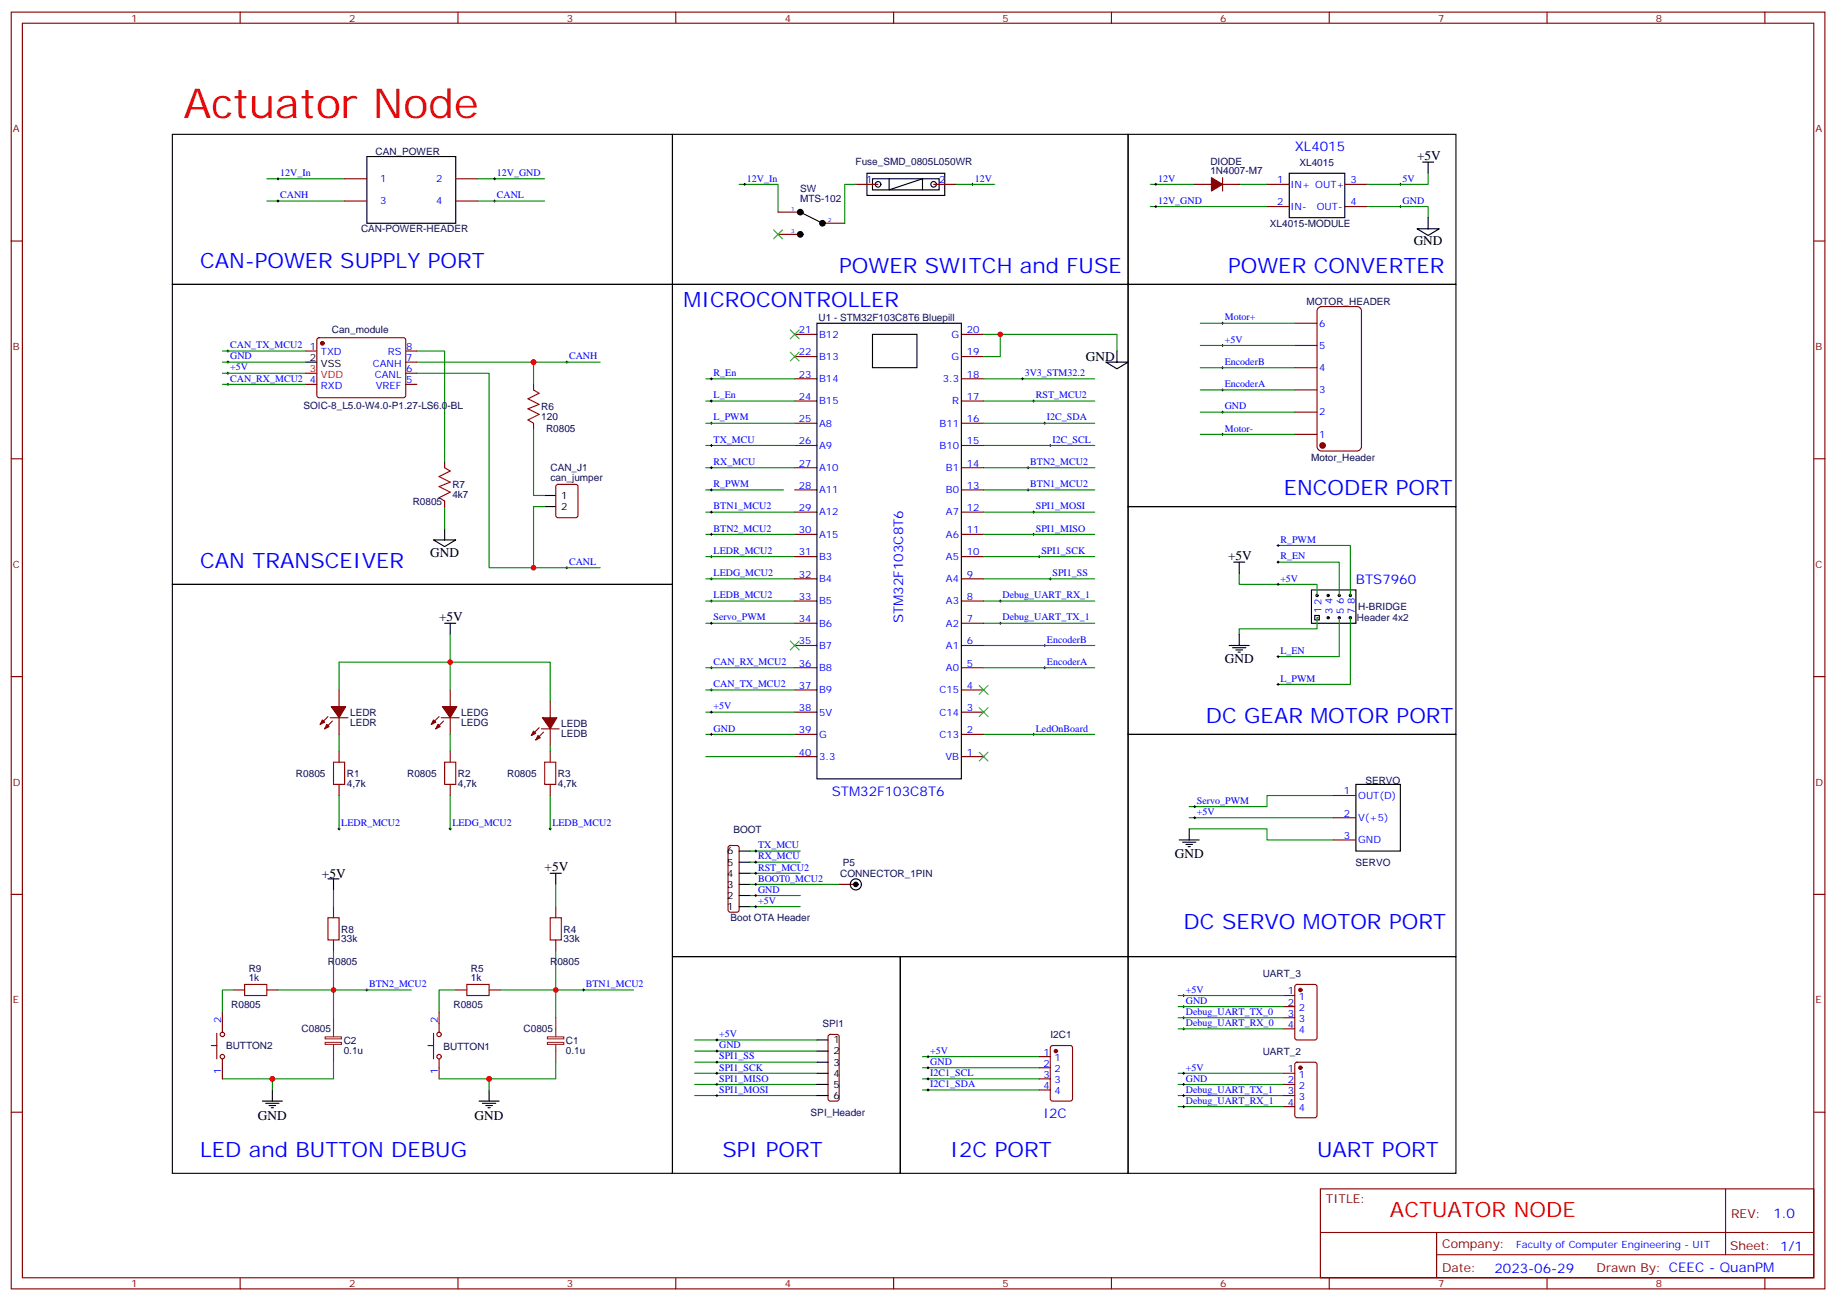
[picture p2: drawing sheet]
<svg xmlns="http://www.w3.org/2000/svg" width="583mm" height="413mm" viewBox="0 0 583 413" stroke-linecap="round" stroke-linejoin="round" font-family="sans-serif">
<g fill="none" stroke="#008700" stroke-width=".35">
<path d="M234.6 58.5h12.4v8.8M271.7 58.5h-3.6v12.4M303.4 58.5h12.4M365.2 58.5h14.1M393.4 58.5h8.8M453.4 55v3.5h-19.4M365.2 65.6h37M434 65.6h19.4v3.5M70.6 115h26.4M70.6 111.4h26.4M70.6 118.5h26.4M132.3 118.5h23v61.7h14.1v-19.4h3.5"/>
<path d="M132.3 115h37.1v7M132.3 111.4h8.8v35.3M169.4 115h21.1M354.6 111.4v-5.2h-37.1v7h-5.3M70.6 122h26.4M169.4 136.1v21.2h3.5M224 127.3h28.3M224 134.4h28.3M224 120.3h28.3M312.2 127.3h35.3M312.2 134.4h35.3M312.2 120.3h35.3"/>
<path d="M312.2 148.5h35.3M312.2 155.5h35.3M312.2 141.4h35.3M141.1 160.8v7.1M224 176.7h28.3M312.2 176.7h35.3M312.2 162.6h35.3M169.4 180.2h21.1M224 190.8h28.3M224 183.8h28.3M224 197.9h28.3M312.2 190.8h35.3"/>
<path d="M312.2 183.8h35.3M312.2 197.9h35.3M107.6 219v-8.8h35.3v8.8M142.9 201.4v8.8h31.8v12.4M224 219h28.3M224 212h28.3M312.2 212h35.3M312.2 204.9h35.3M107.6 233.2v5.2M142.9 233.2v5.2M312.2 233.2h35.3M107.6 252.6v10.5"/>
<path d="M142.9 252.6v10.5M174.7 252.6v10.5M377.5 259.6h45.9M423.4 252.6h-21.2v3.5h-24.7M238.2 273.7h15.8M238.2 270.2h15.8M238.2 277.2h15.8M377.5 263.1h24.7v3.6h21.2M105.9 282.5v5.3M176.4 280.8v7M238.2 280.8h28.2M238.2 284.3h15.8"/>
<path d="M238.2 287.8h15.8M74.1 314.3h-3.5v7M105.9 301.9v12.4h-17.7M130.6 314.3h-24.7v8.8M144.7 314.3h-5.3v7M176.4 301.9v12.4h-17.6M201.1 314.3h-24.7v8.8M374 319.6h33.5M374 316.1h33.5M105.9 337.2v5.3h-19.4v3.5M176.4 337.2v5.3h-21.1M220.5 337.2h38.8"/>
<path d="M220.5 333.7h38.8M220.5 330.2h38.8M374 326.6h33.5M374 323.1h33.5M70.6 342.5h15.9M139.4 342.5h15.9v3.5M220.5 347.8h38.8M220.5 344.3h38.8M220.5 340.7h38.8M374 347.8h33.5M374 344.3h33.5M374 340.7h33.5"/>
<path d="M374 351.3h33.5"/>
</g>
<g fill="none" stroke="#870000" stroke-width=".35">
<path d="M271.7 58.5h7M296.4 58.5h7M379.3 58.5h5.3M388.1 56.4v4.2M388.1 58.5h5.3M402.2 58.5h7.1M426.9 58.5h7.1M247 67.3h7M247 74.4h7M261.1 70.9h7M402.2 65.6h7.1M426.9 65.6h7.1"/>
<path d="M418.4 97.9l1.1-.6h11.3a1.41 1.41 0 0 1 1.4 1.4v43.1a1.51 1.51 0 0 1-1.4 1.4h-11.3a1.5 1.5 0 0 1-1.4-1.4v-43.1zM97 111.4h3.6M100.8 107.4l.5-.2 27.1 .1 .4 .6-.1 17.9-.6 .5-27.1-.1-.4-.6v-17.7zM128.8 111.4h3.5M128.8 118.5h3.5M128.8 115h3.5M252.3 113.2h7M252.3 106.2h7M305.2 113.2h7M305.2 106.2h7M411 116.7h7.1M411 109.7h7.1"/>
<path d="M411 102.6h7.1M97 122h3.6M128.8 122h3.5M169.4 122v1.8M169.4 134.4v1.7M252.3 134.4h7M252.3 127.3h7M252.3 120.3h7M305.2 134.4h7M305.2 127.3h7M305.2 120.3h7M411 137.9h7.1"/>
<path d="M411 130.8h7.1M411 123.8h7.1M141.1 146.7v1.8M141.1 159.1v1.7M176.7 154l.4-.2h5.7l.6 .4 .1 9.5-.5 .6-5.9 .1-.6-.5-.1-9.4zM252.3 155.5h7M252.3 148.5h7M252.3 141.4h7M305.2 155.5h7M305.2 148.5h7M305.2 141.4h7M252.3 176.7h7"/>
<path d="M252.3 169.7h7M252.3 162.6h7M305.2 176.7h7M305.2 169.7h7M305.2 162.6h7M252.3 197.9h7M252.3 190.8h7M252.3 183.8h7M305.2 197.9h7M305.2 190.8h7M305.2 183.8h7M107.6 219v5.3"/>
<path d="M142.9 219v5.3M252.3 219h7M252.3 212h7M252.3 204.9h7M305.2 219h7M305.2 212h7M305.2 204.9h7M104.1 227.5l-2.5 2.5M104.8 227.9h5.7M105.5 228.9l-2.5 2.5M107.6 227.9v5.3M107.6 238.4v3.6"/>
<path d="M139.4 227.5l-2.5 2.5M140.1 227.9h5.6M140.8 228.9l-2.5 2.5M142.9 227.9v5.3M142.9 238.4v3.6M171.1 231l-2.4 2.5M171.8 231.4h5.7M172.5 232.4l-2.4 2.5M174.7 222.6v5.3M174.7 231.4v5.3M174.7 238.4v3.6M252.3 233.2h7"/>
<path d="M252.3 226.1h7M305.2 233.2h7M305.2 226.1h7M107.6 249v3.6M142.9 249v3.6M174.7 249v3.6M252.3 240.2h7M305.2 240.2h7M231.3 268.6l.5-.2h2.1l.5 .2 .2 .5v19.8l-.2 .5-.5 .2-2.4-.1-.4-.6v-19.8zM105.9 287.8v3.6M105.9 298.4v3.5M176.4 287.8v3.6"/>
<path d="M176.4 298.4v3.5M266.4 280.8h5.3M74.1 314.3h3.5M84.7 314.3h3.5M144.7 314.3h3.5M155.3 314.3h3.5M407.5 316.1h3.5M407.5 319.6h3.5M411.3 312.7l.4-.2h5.7l.6 .5 .1 16.5-.5 .6-5.9 .1-.6-.5-.1-16.5zM67.1 331.9h1.7M68.8 328v8.2M70.6 321.3v6.4"/>
<path d="M70.6 336.2v6.3M135.9 331.9h1.7M137.6 328v8.2M139.4 321.3v6.4M139.4 336.2v6.3M263.1 328.6l.5-.2h2.1l.5 .2 .2 .5v19.8l-.3 .5-.4 .2-2.4-.1-.4-.6v-19.8zM407.5 323.1h3.5M407.5 326.6h3.5M411.3 337.4l.4-.2h5.7l.6 .5 .1 16.5-.5 .6-5.9 .1-.6-.5-.1-16.5zM407.5 340.7h3.5M407.5 344.3h3.5M407.5 347.8h3.5"/>
<path d="M407.5 351.3h3.5"/>
<circle cx="70.6" cy="328.4" r=".71"/>
<circle cx="70.6" cy="335.5" r=".71"/>
<circle cx="139.4" cy="328.4" r=".71"/>
<circle cx="139.4" cy="335.5" r=".71"/>
</g>
<g fill="none" stroke="#000" stroke-width=".35">
<path d="M54.7 42.7h158.8v47.6h-158.8zM213.5 42.7h144.6v47.6h-144.6zM275.2 55h24.7v7.1h-24.7zM277 56.8h21.1v3.5h-21.1zM282.3 56.8v3.5l10.5-3.5v3.5M358.1 42.7h104.1v47.6h-104.1zM409.3 55h17.6v14.1h-17.6zM451.6 51.5h3.5M453.4 51.5v3.5M254 67.3l7.1 3.6M449.8 72.6h7.1l-3.5 2.2zM453.4 69.1v3.5"/>
<path d="M97 115h3.6M259.3 102.6h45.9v144.7h-45.9zM277 106.2h14.1v10.5h-14.1zM351 115h7.1l-3.5 2.1zM354.6 111.4v3.6M172.9 157.3h3.5M137.6 171.4h7.1l-3.6 2.1zM141.1 167.9v3.5M172.9 160.8h3.5M141.1 197.9h3.6M142.9 197.9v3.5M104.1 279h3.5"/>
<path d="M105.9 279v3.5M174.7 277.2h3.5M176.4 277.2v3.6M234.6 277.2h3.6M234.6 273.7h3.6M234.6 270.2h3.6M374.3 266.7h6.4M375.4 267.4h4.2M376.4 268.1h2.2M377.2 268.8h.7M377.5 263.1v3.6M234.6 287.8h3.6"/>
<path d="M234.6 284.3h3.6M234.6 280.8h3.6M259.3 330.2h3.6M259.3 333.7h3.6M259.3 337.2h3.6M83.3 349.6h6.3M84.3 350.3h4.3M85.4 351h2.1M86.1 351.7h.7M86.5 346v3.6M152.1 349.6h6.3M153.1 350.3h4.3"/>
<path d="M154.2 351h2.1M154.9 351.7h.7M155.3 346v3.6M259.3 340.7h3.6M259.3 344.3h3.6M259.3 347.8h3.6"/>
<circle cx="278.7" cy="58.5" r=".88"/>
<circle cx="296.4" cy="58.5" r=".88"/>
<circle cx="271.7" cy="280.8" r="1.76"/>
</g>
<g fill="none" stroke="#000" stroke-width=".32">
<path d="M236 58.5h.7M236.4 58.2v.7M308.4 58.5h.7M308.7 58.2v.7M366.6 58.5h.7M366.9 58.2v.7M444.2 58.5h.7M444.5 58.2v.7M366.6 65.6h.7M366.9 65.2v.7M444.2 65.6h.7M444.5 65.2v.7"/>
<path d="M72 115h.7M72 118.5h.7M72 111.4h.7M72.4 111.1v.7M72.4 114.6v.7M72.4 118.1v.8M179.6 115h.7M180 114.6v.7M225.8 119.9v.7M324.6 119.9v.7M387.7 102.6h.7M387.7 109.7h.7"/>
<path d="M387.7 116.7h.7M388.1 102.3v.7M388.1 109.3v.7M388.1 116.4v.7M72 122h.7M72.4 121.7v.7M225.5 134.4h.7M225.5 127.3h.7M225.5 120.3h.7M225.8 127v.7M225.8 134v.7M324.2 120.3h.7"/>
<path d="M327.8 127.3h.7M328.1 127v.7M331.3 134.4h.7M331.6 134v.7M387.7 137.9h.7M387.7 130.8h.7M387.7 123.8h.7M388.1 123.4v.7M388.1 130.5v.7M388.1 137.5v.8M326 155.5h.7M326 148.5h.7"/>
<path d="M326.4 148.1v.7M326.4 155.2v.7M333.1 141.4h.7M333.4 141.1v.7M180 179.9v.7M225.5 176.7h.7M225.8 176.4v.7M327.8 162.6h.7M327.8 169.7h.7M328.1 162.2v.7M328.1 169.3v.7M329.5 176.7h.7"/>
<path d="M329.9 176.4v.7M179.6 180.2h.7M225.5 190.8h.7M225.5 183.8h.7M225.5 197.9h.7M225.8 183.4v.7M225.8 190.5v.7M225.8 197.5v.7M317.2 190.8h.7M317.2 197.9h.7M317.5 190.5v.7M317.5 197.5v.7"/>
<path d="M333.1 183.8h.7M333.4 183.4v.7M225.5 219h.7M225.5 212h.7M225.8 211.6v.7M225.8 218.7v.7M331.3 212h.7M331.3 204.9h.7M331.6 204.6v.7M331.6 211.6v.7M327.8 233.2h.7M328.1 232.8v.7"/>
<path d="M378.9 259.6h.7M378.9 256.1h.7M379.3 255.7v.7M379.3 259.3v.7M107.3 263.1h.7M107.6 262.8v.7M142.6 263.1h.7M142.9 262.8v.7M174.3 263.1h.7M174.7 262.8v.7M239.6 270.2h.7M239.6 273.7h.7"/>
<path d="M239.6 277.2h.7M239.9 269.8v.7M239.9 273.4v.7M239.9 276.9v.7M239.6 280.8h.7M239.6 287.8h.7M239.6 284.3h.7M239.9 280.4v.7M239.9 284v.7M239.9 287.5v.7M116.1 314.3h.7M116.5 313.9v.7"/>
<path d="M184.9 314.3h.7M185.2 313.9v.7M375.4 319.6h.7M375.4 316.1h.7M375.7 315.7v.7M375.7 319.2v.7M375.4 326.6h.7M375.4 323.1h.7M375.7 322.8v.7M375.7 326.3v.7M375.4 340.7h.7M375.4 344.3h.7"/>
<path d="M375.4 347.8h.7M375.4 351.3h.7M375.7 340.4v.7M375.7 343.9v.7M375.7 347.5v.7M375.7 351v.7"/>
</g>
<g fill="#870000" stroke="#870000" stroke-width=".35">
<path d="M384.6 56.4l3.5 2.1-3.5 2.1z"/>
<path d="M172.2 227.9h4.6l-2.1 3.5z"/>
<path d="M169.4 232.1l.7 .7-1.4 .7z"/>
<path d="M170.8 233.5l.7 .7-1.4 .7z"/>
<path d="M140.4 224.3h4.6l-2.1 3.6z"/>
<path d="M137.6 228.6l.7 .7-1.4 .7z"/>
<path d="M139 230l.7 .7-1.4 .7z"/>
<path d="M105.2 224.3h4.5l-2.1 3.6z"/>
<path d="M102.3 228.6l.7 .7-1.4 .7z"/>
<path d="M103.8 230l.7 .7-1.5 .7z"/>
<circle cx="412.8" cy="339" r=".53"/>
<circle cx="102.3" cy="109" r=".53"/>
<circle cx="412.8" cy="314.3" r=".53"/>
<circle cx="419.8" cy="141.4" r=".88"/>
</g>
<g fill="#000" stroke="#000" stroke-width=".35">
<circle cx="254" cy="67.3" r=".88"/>
<circle cx="254" cy="74.4" r=".88"/>
<circle cx="261.1" cy="70.9" r=".88"/>
<circle cx="271.7" cy="280.8" r=".71"/>
</g>
<path d="M169.4 123.8l1.7 1-3.5 1.8 3.5 1.8-3.5 1.4 3.5 1.8-3.5 1.7 1.8 1.1M141.1 148.5l1.8 1-3.5 1.8 3.5 1.8-3.5 1.4 3.5 1.7-3.5 1.8 1.7 1.1M105.9 242h3.5v7h-3.5zM141.1 242h3.6v7h-3.6zM172.9 242h3.5v7h-3.5zM104.1 291.4h3.5v7h-3.5zM174.7 291.4h3.5v7h-3.5zM77.6 312.5h7.1v3.6h-7.1zM148.2 312.5h7.1v3.6h-7.1z" fill="none" stroke="#a10000" stroke-width=".35"/>
<path d="M97 118.5h3.6" fill="none" stroke="#f00" stroke-width=".35"/>
<path d="M103.2 329.2h5.2v.6h-5.2zM103.2 330.9h5.2v.7h-5.2zM105.9 323.1v6M105.9 331.6v5.6M173.8 329.2h5.2v.6h-5.2zM173.8 330.9h5.2v.7h-5.2zM176.4 323.1v6M176.4 331.6v5.6" fill="none" stroke="#8c2424" stroke-width=".35"/>
<g fill="#870000">
<circle cx="418.1" cy="196.1" r=".18"/>
<circle cx="418.1" cy="189.1" r=".18"/>
</g>
<path d="M416.3 187.3h14.1v10.6h-14.1z" fill="none" stroke="#000" stroke-width=".35"/>
<g fill="#870000">
<circle cx="421.6" cy="196.1" r=".18"/>
<circle cx="421.6" cy="189.1" r=".18"/>
<circle cx="425.1" cy="196.1" r=".18"/>
<circle cx="425.1" cy="189.1" r=".18"/>
<circle cx="428.7" cy="196.1" r=".18"/>
<circle cx="428.7" cy="189.1" r=".18"/>
</g>
<g fill="none" stroke="#000" stroke-width=".35">
<path d="M116.5 49.7h28.2v21.2h-28.2zM54.7 90.3h158.8v95.2h-158.8zM213.5 90.3h144.6v213.4h-144.6zM358.1 90.3h104.1v70.5h-104.1zM358.1 160.8h104.1v72.4h-104.1zM391.6 178.5h3.5M393.4 178.5v3.5M54.7 185.5h158.8v187h-158.8zM417.4 195.4h1.4v1.4h-1.4zM390.2 204.9h6.4M391.3 205.6h4.2M392.3 206.3h2.1"/>
<path d="M393 207h.7M393.4 201.4v3.5M358.1 233.2h104.1v70.5h-104.1zM430.4 249h14.1v21.2h-14.1zM213.5 303.7h72.3v68.8h-72.3zM285.8 303.7h72.3v68.8h-72.3zM358.1 303.7h104.1v68.8h-104.1z"/>
<circle cx="418.1" cy="189.1" r=".35"/>
<circle cx="421.6" cy="189.1" r=".35"/>
<circle cx="421.6" cy="196.1" r=".35"/>
<circle cx="425.1" cy="189.1" r=".35"/>
<circle cx="425.1" cy="196.1" r=".35"/>
<circle cx="428.7" cy="189.1" r=".35"/>
<circle cx="428.7" cy="196.1" r=".35"/>
</g>
<g fill="none" stroke="#008700" stroke-width=".35">
<path d="M84.7 56.8h24.7M151.7 56.8h21.2M84.7 63.8h24.7M151.7 63.8h21.2M312.2 106.2h5.3M381 102.6h30M381 109.7h30M381 116.7h30M381 123.8h30M381 130.8h30M381 137.9h30M224 155.5h24.7"/>
<path d="M224 141.4h28.3M224 148.5h28.3M224 169.7h28.3M224 162.6h28.3M312.2 169.7h35.3M405.7 173.2h23v15.9M405.7 178.5h19.4v10.6M393.4 182v3.5h24.7v3.6M418.1 196.1v3.5h-24.7v1.8M425.1 196.1v12.4h-19.4M428.7 196.1v21.2h-23M174.7 236.7v1.7"/>
<path d="M224 226.1h28.3M224 233.2h28.3M224 240.2h28.3M292.8 335.5h37.1M292.8 339h37.1M292.8 342.5h37.1M292.8 346h37.1"/>
</g>
<g fill="none" stroke="#000" stroke-width=".32">
<path d="M87.9 56.8h.7M88.2 56.4v.7M156.7 56.8h.7M157 56.4v.7M87.9 63.8h.7M88.2 63.5v.7M156.7 63.8h.7M157 63.5v.7M225.5 155.5h.7M225.5 141.4h.7M225.5 148.5h.7M225.8 141.1v.7"/>
<path d="M225.8 148.1v.7M225.8 155.2v.7M225.5 162.6h.7M225.5 169.7h.7M225.8 162.2v.7M225.8 169.3v.7M405.4 173.2h.7M405.4 178.5h.7M405.7 172.8v.7M405.7 178.1v.7M405.4 185.5h.7M405.7 185.2v.7"/>
<path d="M405.4 217.3h.7M405.4 208.5h.7M405.7 208.1v.7M405.7 216.9v.7M225.5 226.1h.7M225.5 233.2h.7M225.8 225.7v.7M225.8 232.8v.7M227.2 330.2h.7M227.2 333.7h.7M227.2 337.2h.7M227.6 329.8v.7"/>
<path d="M227.6 333.3v.7M227.6 336.9v.7M294.3 335.5h.7M294.3 339h.7M294.6 335.1v.7M294.6 338.6v.7M227.2 340.7h.7M227.2 344.3h.7M227.2 347.8h.7M227.6 340.4v.7M227.6 343.9v.7M227.6 347.5v.7"/>
<path d="M294.3 342.5h.7M294.3 346h.7M294.6 342.2v.7M294.6 345.7v.7"/>
</g>
<g fill="none" stroke="#870000" stroke-width=".35">
<path d="M3.6 3.8h575.7v405.4h-575.7zM7.1 7.4h568.7v398.3h-568.7zM76.2 3.8v3.6M145.4 3.8v3.6M214.5 3.8v3.6M283.7 3.8v3.6M352.8 3.8v3.6M422 3.8v3.6M491.1 3.8v3.6M560.2 3.8v3.6M109.4 56.8h7.1M144.7 56.8h7"/>
<path d="M3.6 76.5h3.5M109.4 63.8h7.1M144.7 63.8h7M575.8 76.5h3.5M3.6 145.7h3.5M575.8 145.7h3.5M3.6 214.8h3.5M575.8 214.8h3.5M423.4 252.6h7M423.4 259.6h7M423.4 266.7h7M3.6 284h3.5"/>
<path d="M575.8 284h3.5M329.9 335.5h3.5M329.9 339h3.5M333.6 332.1l.5-.2h5.7l.6 .5 .1 16.5-.5 .6-5.9 .1-.6-.5-.1-16.5zM3.6 353.1h3.5M329.9 342.5h3.5M329.9 346h3.5M575.8 353.1h3.5M419.1 377.4h156.7v28.3h-156.7zM547.8 377.5v20.8M419.2 391.3h156.4M456 398.3h119.6"/>
<path d="M456 391.3v14.1M76.2 405.7v3.5M145.4 405.7v3.5M214.5 405.7v3.5M283.7 405.7v3.5M352.8 405.7v3.5M422 405.7v3.5M491.1 405.7v3.5M560.2 405.7v3.5"/>
</g>
<circle cx="335.2" cy="333.7" r=".53" fill="#870000" stroke="#870000" stroke-width=".35"/>
<g fill="none" stroke="#3c3" stroke-width=".35">
<path d="M245.6 73l2.8 2.8M248.4 73l-2.8 2.8M250.9 111.8l2.8 2.8M250.9 104.7l2.8 2.9M253.7 111.8l-2.8 2.8M253.7 104.7l-2.8 2.9M250.9 203.5l2.8 2.8M253.7 203.5l-2.8 2.8M310.8 217.6l2.9 2.9M313.7 217.6l-2.9 2.9M310.8 224.7l2.9 2.8M310.8 238.8l2.9 2.8"/>
<path d="M313.7 224.7l-2.9 2.8M313.7 238.8l-2.9 2.8"/>
</g>
<g fill="#c00">
<circle cx="86.5" cy="342.5" r=".88"/>
<circle cx="169.4" cy="115" r=".88"/>
<circle cx="155.3" cy="342.5" r=".88"/>
<circle cx="142.9" cy="210.2" r=".88"/>
<circle cx="169.4" cy="180.2" r=".88"/>
<circle cx="176.4" cy="314.3" r=".88"/>
<circle cx="105.9" cy="314.3" r=".88"/>
<circle cx="317.5" cy="106.2" r=".88"/>
</g>
<text font-size="13.1" fill="#f00" x="58.2" y="37.4">Actuator Node</text>
<g font-size="6.7" fill="#00f">
<text x="63.5" y="85">CAN-POWER SUPPLY PORT</text>
<text x="266.4" y="86.7">POWER SWITCH and FUSE</text>
<text x="389.9" y="86.7">POWER CONVERTER</text>
<text x="217" y="97.3">MICROCONTROLLER</text>
<text x="407.5" y="157.3">ENCODER PORT</text>
<text x="63.5" y="180.2">CAN TRANSCEIVER</text>
<text x="382.8" y="229.6">DC GEAR MOTOR PORT</text>
<text x="375.7" y="294.9">DC SERVO MOTOR PORT</text>
<text x="63.5" y="367.2">LED and BUTTON DEBUG</text>
<text x="229.3" y="367.2">SPI PORT</text>
<text x="301.7" y="367.2">I2C PORT</text>
<text x="418.1" y="367.2">UART PORT</text>
</g>
<text font-size="6.7" fill="#f00" x="441.2" y="386.5">ACTUATOR NODE</text>
<g font-size="4.2" fill="#00f">
<text x="411" y="47.9">XL4015</text>
<text x="430.4" y="185.5">BTS7960</text>
<text x="286.7" y="197.9" transform="rotate(-90 286.7 197.9)">STM32F103C8T6</text>
<text x="264" y="252.6">STM32F103C8T6</text>
<text x="331.3" y="354.9">I2C</text>
<text x="562.9" y="386.7">1.0</text>
<text x="474.4" y="404.1">2023-06-29</text>
</g>
<g font-size="4.2">
<text x="449.8" y="50.8">+5V</text>
<text x="448.8" y="77.9">GND</text>
<text x="344.7" y="114.6">GND</text>
<text x="136.6" y="176.7">GND</text>
<text x="389.9" y="177.8">+5V</text>
<text x="139.4" y="197.2">+5V</text>
<text x="388.8" y="210.6">GND</text>
<text x="372.9" y="272.3">GND</text>
<text x="102.2" y="278.7">+5V</text>
<text x="172.9" y="276.5">+5V</text>
<text x="81.8" y="355.5">GND</text>
<text x="150.6" y="355.5">GND</text>
</g>
<g font-size="3.9" fill="#800">
<text x="420.9" y="382">TITLE:</text>
<text x="549.5" y="386.7">REV:</text>
<text x="457.8" y="396.2">Company:</text>
<text x="549.2" y="396.8">Sheet: 1/1</text>
<text x="457.8" y="403.9">Date:</text>
<text x="506.8" y="404">Drawn By: CEEC - QuanPM</text>
</g>
<g font-size="3.2" fill="#800">
<text x="41.7" y="6.8">1</text>
<text x="110.8" y="6.8">2</text>
<text x="180" y="6.8">3</text>
<text x="249.1" y="6.8">4</text>
<text x="318.2" y="6.8">5</text>
<text x="387.4" y="6.8">6</text>
<text x="456.5" y="6.8">7</text>
<text x="525.7" y="6.8">8</text>
<text x="4.1" y="41.9">A</text>
<text x="576.3" y="41.9">A</text>
<text x="4.1" y="111.1">B</text>
<text x="576.3" y="111.1">B</text>
<text x="4.1" y="180.2">C</text>
<text x="576.3" y="180.2">C</text>
<text x="4.1" y="249.4">D</text>
<text x="576.3" y="249.4">D</text>
<text x="4.1" y="318.5">E</text>
<text x="576.3" y="318.5">E</text>
<text x="41.7" y="408.7">1</text>
<text x="110.8" y="408.7">2</text>
<text x="180" y="408.7">3</text>
<text x="249.1" y="408.7">4</text>
<text x="318.2" y="408.7">5</text>
<text x="387.4" y="408.7">6</text>
<text x="456.5" y="408.7">7</text>
<text x="525.7" y="408.7">8</text>
</g>
<g font-size="3.2" fill="#000080">
<text x="119.2" y="49.1">CAN_POWER</text>
<text x="271.6" y="52.4">Fuse_SMD_0805L050WR</text>
<text x="384.2" y="52.4">DIODE</text>
<text x="412.5" y="52.7">XL4015</text>
<text x="384.2" y="55.4">1N4007-M7</text>
<text x="254" y="64.1">MTS-102</text>
<text x="254" y="60.9">SW</text>
<text x="114.6" y="73.8">CAN-POWER-HEADER</text>
<text x="403.1" y="72.1">XL4015-MODULE</text>
<text x="259.8" y="102">U1 - STM32F103C8T6 Bluepill</text>
<text x="414.7" y="96.8">MOTOR_HEADER</text>
<text x="105.4" y="105.6">Can_module</text>
<text x="96.3" y="129.8">SOIC-8_L5.0-W4.0-P1.27-LS6.0-BL</text>
<text x="171.8" y="130.2">R6</text>
<text x="171.8" y="133.4">120</text>
<text x="173.3" y="137.3">R0805</text>
<text x="174.7" y="149.7">CAN_J1</text>
<text x="416.2" y="146.2">Motor_Header</text>
<text x="143.6" y="154.9">R7</text>
<text x="174.7" y="152.7">can_jumper</text>
<text x="131" y="160.2">R0805</text>
<text x="143.6" y="158.1">4k7</text>
<text x="430.7" y="197.2">Header 4x2</text>
<text x="431.1" y="193.7">H-BRIDGE</text>
<text x="111.2" y="227.4">LEDR</text>
<text x="146.4" y="227.4">LEDG</text>
<text x="111.2" y="230.4">LEDR</text>
<text x="146.4" y="230.4">LEDG</text>
<text x="178.2" y="233.9">LEDB</text>
<text x="178.2" y="230.9">LEDB</text>
<text x="94" y="246.6">R0805</text>
<text x="110.1" y="249.8">4,7k</text>
<text x="110.1" y="246.8">R1</text>
<text x="129.2" y="246.6">R0805</text>
<text x="145.4" y="249.8">4,7k</text>
<text x="145.4" y="246.8">R2</text>
<text x="161" y="246.6">R0805</text>
<text x="177.1" y="249.8">4,7k</text>
<text x="177.1" y="246.8">R3</text>
<text x="433.4" y="249">SERVO</text>
<text x="232.8" y="264.3">BOOT</text>
<text x="267.5" y="274.8">P5</text>
<text x="430.3" y="274.8">SERVO</text>
<text x="266.8" y="278.5">CONNECTOR_1PIN</text>
<text x="231.9" y="292.5">Boot OTA Header</text>
<text x="108.3" y="299.2">33k</text>
<text x="108.3" y="296.2">R8</text>
<text x="178.9" y="299.2">33k</text>
<text x="178.9" y="296.2">R4</text>
<text x="78.9" y="311.5">1k</text>
<text x="78.9" y="308.5">R9</text>
<text x="104.1" y="306.5">R0805</text>
<text x="149.5" y="311.5">1k</text>
<text x="149.5" y="308.5">R5</text>
<text x="174.7" y="306.5">R0805</text>
<text x="400.8" y="310.1">UART_3</text>
<text x="73.4" y="319.9">R0805</text>
<text x="144" y="319.9">R0805</text>
<text x="95.7" y="327.8">C0805</text>
<text x="166.2" y="327.8">C0805</text>
<text x="261" y="326">SPI1</text>
<text x="333.5" y="329.5">I2C1</text>
<text x="71.8" y="333.1">BUTTON2</text>
<text x="109.1" y="334.5">0.1u</text>
<text x="109.1" y="331.5">C2</text>
<text x="140.8" y="333.2">BUTTON1</text>
<text x="179.7" y="334.5">0.1u</text>
<text x="179.7" y="331.5">C1</text>
<text x="400.8" y="334.8">UART_2</text>
<text x="257.3" y="354.2">SPI_Header</text>
</g>
<g font-size="3.2" fill="#00f">
<text x="88.9" y="55.9">12V_In</text>
<text x="120.7" y="57.8">1</text>
<text x="138.4" y="57.8">2</text>
<text x="157.7" y="55.9">12V_GND</text>
<text x="237.1" y="57.6">12V_In</text>
<text x="274.9" y="58.2">1</text>
<text x="298.1" y="58.2">2</text>
<text x="309.4" y="57.6">12V</text>
<text x="367.6" y="57.6">12V</text>
<text x="405.5" y="58.2">1</text>
<text x="409.6" y="59.6">IN+ OUT+</text>
<text x="428.7" y="58.2">3</text>
<text x="445.2" y="57.6">5V</text>
<text x="88.9" y="62.9">CANH</text>
<text x="120.7" y="64.9">3</text>
<text x="138.4" y="64.9">4</text>
<text x="157.7" y="62.9">CANL</text>
<text x="367.6" y="64.7">12V_GND</text>
<text x="405.5" y="65.2">2</text>
<text x="428.7" y="65.2">4</text>
<text x="445.2" y="64.7">GND</text>
<text x="409.6" y="66.6">IN-</text>
<text x="418" y="66.6">OUT-</text>
<text x="388.8" y="101.7">Motor+</text>
<text x="253.5" y="105.8">21</text>
<text x="260" y="107.2">B12</text>
<text x="302" y="107.2">G</text>
<text x="307" y="105.8">20</text>
<text x="418.8" y="103.7">6</text>
<text x="73.1" y="110.6">CAN_TX_MCU2</text>
<text x="98.4" y="111.1">1</text>
<text x="101.9" y="112.9">TXD</text>
<text x="123.1" y="112.9">RS</text>
<text x="129" y="111.1">8</text>
<text x="253.5" y="112.9">22</text>
<text x="307" y="112.9">19</text>
<text x="388.8" y="108.8">+5V</text>
<text x="418.8" y="110.7">5</text>
<text x="73.1" y="117.6">+5V</text>
<text x="73.1" y="114.1">GND</text>
<text x="118.3" y="116.4">CANH</text>
<text x="119" y="119.9">CANL</text>
<text x="129" y="118.1">6</text>
<text x="129" y="114.6">7</text>
<text x="180.7" y="114.1">CANH</text>
<text x="226.5" y="119.4">R_En</text>
<text x="253.5" y="119.9">23</text>
<text x="260" y="114.3">B13</text>
<text x="302" y="114.3">G</text>
<text x="307" y="119.9">18</text>
<text x="325.3" y="119.4">3V3_STM32.2</text>
<text x="388.8" y="115.9">EncoderB</text>
<text x="418.8" y="117.8">4</text>
<text x="73.1" y="121.1">CAN_RX_MCU2</text>
<text x="98.4" y="121.7">4</text>
<text x="101.9" y="123.4">RXD</text>
<text x="119.3" y="123.4">VREF</text>
<text x="129" y="121.7">5</text>
<text x="260" y="121.3">B14</text>
<text x="299.3" y="121.3">3.3</text>
<text x="388.8" y="122.9">EncoderA</text>
<text x="418.8" y="124.8">3</text>
<text x="226.5" y="126.4">L_En</text>
<text x="253.5" y="127">24</text>
<text x="260" y="128.4">B15</text>
<text x="302.3" y="128.4">R</text>
<text x="307" y="127">17</text>
<text x="328.8" y="126.4">RST_MCU2</text>
<text x="388.8" y="130">GND</text>
<text x="418.8" y="131.9">2</text>
<text x="226.5" y="133.5">L_PWM</text>
<text x="253.5" y="134">25</text>
<text x="260" y="135.4">A8</text>
<text x="298.3" y="135.4">B11</text>
<text x="307" y="134">16</text>
<text x="332.4" y="133.5">I2C_SDA</text>
<text x="388.8" y="137">Motor-</text>
<text x="226.5" y="140.5">TX_MCU</text>
<text x="253.5" y="141.1">26</text>
<text x="260" y="142.5">A9</text>
<text x="298.3" y="142.5">B10</text>
<text x="307" y="141.1">15</text>
<text x="334.1" y="140.5">I2C_SCL</text>
<text x="418.8" y="139">1</text>
<text x="226.5" y="147.6">RX_MCU</text>
<text x="253.5" y="148.1">27</text>
<text x="260" y="149.5">A10</text>
<text x="300.3" y="149.5">B1</text>
<text x="307" y="148.1">14</text>
<text x="327.1" y="147.6">BTN2_MCU2</text>
<text x="226.5" y="154.7">R_PWM</text>
<text x="253.5" y="155.2">28</text>
<text x="307" y="155.2">13</text>
<text x="327.1" y="154.7">BTN1_MCU2</text>
<text x="226.5" y="161.7">BTN1_MCU2</text>
<text x="260" y="156.6">A11</text>
<text x="300.3" y="156.6">B0</text>
<text x="328.8" y="161.7">SPI1_MOSI</text>
<text x="253.5" y="162.2">29</text>
<text x="260" y="163.7">A12</text>
<text x="300.3" y="163.7">A7</text>
<text x="307" y="162.2">12</text>
<text x="226.5" y="168.8">BTN2_MCU2</text>
<text x="253.5" y="169.3">30</text>
<text x="260" y="170.7">A15</text>
<text x="300.3" y="170.7">A6</text>
<text x="307" y="169.3">11</text>
<text x="328.8" y="168.8">SPI1_MISO</text>
<text x="406.4" y="172.3">R_PWM</text>
<text x="180.7" y="179.4">CANL</text>
<text x="226.5" y="175.8">LEDR_MCU2</text>
<text x="253.5" y="176.4">31</text>
<text x="260" y="177.8">B3</text>
<text x="300.3" y="177.8">A5</text>
<text x="307" y="176.4">10</text>
<text x="330.6" y="175.8">SPI1_SCK</text>
<text x="406.4" y="177.6">R_EN</text>
<text x="226.5" y="182.9">LEDG_MCU2</text>
<text x="253.5" y="183.4">32</text>
<text x="260" y="184.8">B4</text>
<text x="300.3" y="184.8">A4</text>
<text x="307" y="183.4">9</text>
<text x="334.1" y="182.9">SPI1_SS</text>
<text x="406.4" y="184.6">+5V</text>
<text x="226.5" y="189.9">LEDB_MCU2</text>
<text x="253.5" y="190.5">33</text>
<text x="260" y="191.9">B5</text>
<text x="300.3" y="191.9">A3</text>
<text x="307" y="190.5">8</text>
<text x="318.2" y="189.9">Debug_UART_RX_1</text>
<text x="423" y="191.9" transform="rotate(-90 423 191.9)">4</text>
<text x="426.5" y="191.9" transform="rotate(-90 426.5 191.9)">6</text>
<text x="430.1" y="191.9" transform="rotate(-90 430.1 191.9)">8</text>
<text x="226.5" y="197">Servo_PWM</text>
<text x="253.5" y="197.5">34</text>
<text x="307" y="197.5">7</text>
<text x="318.2" y="197">Debug_UART_TX_1</text>
<text x="419.5" y="194.6" transform="rotate(-90 419.5 194.6)">12</text>
<text x="423" y="195.1" transform="rotate(-90 423 195.1)">3</text>
<text x="426.5" y="195.1" transform="rotate(-90 426.5 195.1)">5</text>
<text x="430.1" y="195.1" transform="rotate(-90 430.1 195.1)">7</text>
<text x="260" y="198.9">B6</text>
<text x="300.3" y="198.9">A2</text>
<text x="253.5" y="204.6">35</text>
<text x="260" y="206">B7</text>
<text x="300.3" y="206">A1</text>
<text x="307" y="204.6">6</text>
<text x="332.4" y="204">EncoderB</text>
<text x="406.4" y="207.6">L_EN</text>
<text x="226.5" y="211.1">CAN_RX_MCU2</text>
<text x="253.5" y="211.6">36</text>
<text x="260" y="213">B8</text>
<text x="300.3" y="213">A0</text>
<text x="307" y="211.6">5</text>
<text x="332.4" y="211.1">EncoderA</text>
<text x="226.5" y="218.2">CAN_TX_MCU2</text>
<text x="253.5" y="218.7">37</text>
<text x="260" y="220.1">B9</text>
<text x="298.2" y="220.1">C15</text>
<text x="307" y="218.7">4</text>
<text x="406.4" y="216.4">L_PWM</text>
<text x="226.5" y="225.2">+5V</text>
<text x="253.5" y="225.7">38</text>
<text x="260" y="227.2">5V</text>
<text x="298.2" y="227.2">C14</text>
<text x="307" y="225.7">3</text>
<text x="226.5" y="232.3">GND</text>
<text x="253.5" y="232.8">39</text>
<text x="307" y="232.8">2</text>
<text x="328.8" y="232.3">LedOnBoard</text>
<text x="253.5" y="239.9">40</text>
<text x="260" y="234.2">G</text>
<text x="298.2" y="234.2">C13</text>
<text x="307" y="239.9">1</text>
<text x="260" y="241.3">3.3</text>
<text x="300.1" y="241.3">VB</text>
<text x="380" y="255.2">Servo_PWM</text>
<text x="426.6" y="252.2">1</text>
<text x="431.1" y="253.6">OUT(D)</text>
<text x="108.3" y="262.3">LEDR_MCU2</text>
<text x="143.6" y="262.3">LEDG_MCU2</text>
<text x="175.4" y="262.3">LEDB_MCU2</text>
<text x="380" y="258.7">+5V</text>
<text x="426.6" y="259.3">2</text>
<text x="431.1" y="260.7">V(+5)</text>
<text x="240.6" y="269.3">TX_MCU</text>
<text x="426.6" y="266.3">3</text>
<text x="431.1" y="267.7">GND</text>
<text x="240.6" y="272.8">RX_MCU</text>
<text x="240.6" y="276.4">RST_MCU2</text>
<text x="240.6" y="279.9">BOOT0_MCU2</text>
<text x="240.6" y="286.9">+5V</text>
<text x="240.6" y="283.4">GND</text>
<text x="117.2" y="313.4">BTN2_MCU2</text>
<text x="185.9" y="313.4">BTN1_MCU2</text>
<text x="376.4" y="315.2">+5V</text>
<text x="408.8" y="315.7">1</text>
<text x="412.3" y="317.5">1</text>
<text x="376.4" y="322.2">Debug_UART_TX_0</text>
<text x="376.4" y="318.7">GND</text>
<text x="408.8" y="319.2">2</text>
<text x="408.8" y="322.8">3</text>
<text x="412.3" y="321">2</text>
<text x="70.2" y="324.9" transform="rotate(-90 70.2 324.9)">2</text>
<text x="139" y="324.9" transform="rotate(-90 139 324.9)">2</text>
<text x="228.3" y="329.3">+5V</text>
<text x="376.4" y="325.8">Debug_UART_RX_0</text>
<text x="408.8" y="326.3">4</text>
<text x="412.3" y="324.5">3</text>
<text x="412.3" y="328">4</text>
<text x="228.3" y="332.8">GND</text>
<text x="295.3" y="334.6">+5V</text>
<text x="331.2" y="335.1">1</text>
<text x="70.2" y="341" transform="rotate(-90 70.2 341)">1</text>
<text x="139" y="341" transform="rotate(-90 139 341)">1</text>
<text x="228.3" y="336.3">SPI1_SS</text>
<text x="228.3" y="339.9">SPI1_SCK</text>
<text x="295.3" y="338.1">GND</text>
<text x="295.3" y="341.6">I2C1_SCL</text>
<text x="331.2" y="338.6">2</text>
<text x="334.7" y="336.9">1</text>
<text x="334.7" y="340.4">2</text>
<text x="376.4" y="339.9">+5V</text>
<text x="408.8" y="340.4">1</text>
<text x="228.3" y="343.4">SPI1_MISO</text>
<text x="228.3" y="346.9">SPI1_MOSI</text>
<text x="295.3" y="345.2">I2C1_SDA</text>
<text x="331.2" y="342.2">3</text>
<text x="331.2" y="345.7">4</text>
<text x="334.7" y="343.9">3</text>
<text x="334.7" y="347.5">4</text>
<text x="376.4" y="343.4">GND</text>
<text x="376.4" y="346.9">Debug_UART_TX_1</text>
<text x="408.8" y="343.9">2</text>
<text x="408.8" y="347.5">3</text>
<text x="412.3" y="342.2">1</text>
<text x="412.3" y="345.7">2</text>
<text x="376.4" y="350.4">Debug_UART_RX_1</text>
<text x="408.8" y="351">4</text>
<text x="412.3" y="349.2">3</text>
<text x="412.3" y="352.7">4</text>
<text x="481.3" y="396.3">Faculty of Computer Engineering - UIT</text>
</g>
<g font-size="3.2">
<text x="98.4" y="114.6">2</text>
<text x="101.9" y="116.4">VSS</text>
<text x="178.2" y="161.9">2</text>
<text x="178.2" y="158.4">1</text>
<text x="230.9" y="274.8">5</text>
<text x="230.9" y="271.3">6</text>
<text x="230.9" y="281.8">3</text>
<text x="230.9" y="278.3">4</text>
<text x="230.9" y="285.4">2</text>
<text x="230.9" y="288.9">1</text>
<text x="264.6" y="331.2">1</text>
<text x="264.6" y="334.8">2</text>
<text x="264.6" y="338.3">3</text>
<text x="264.6" y="341.8">4</text>
<text x="264.6" y="345.3">5</text>
<text x="264.6" y="348.9">6</text>
</g>
<g font-size="3.2" fill="#f00">
<text x="98.4" y="118.1">3</text>
<text x="101.9" y="119.9">VDD</text>
</g>
<g font-size="1.8" fill="#00f">
<text x="251.2" y="67">1</text>
<text x="262.9" y="70.5">2</text>
<text x="251.2" y="74">3</text>
</g>
</svg>
